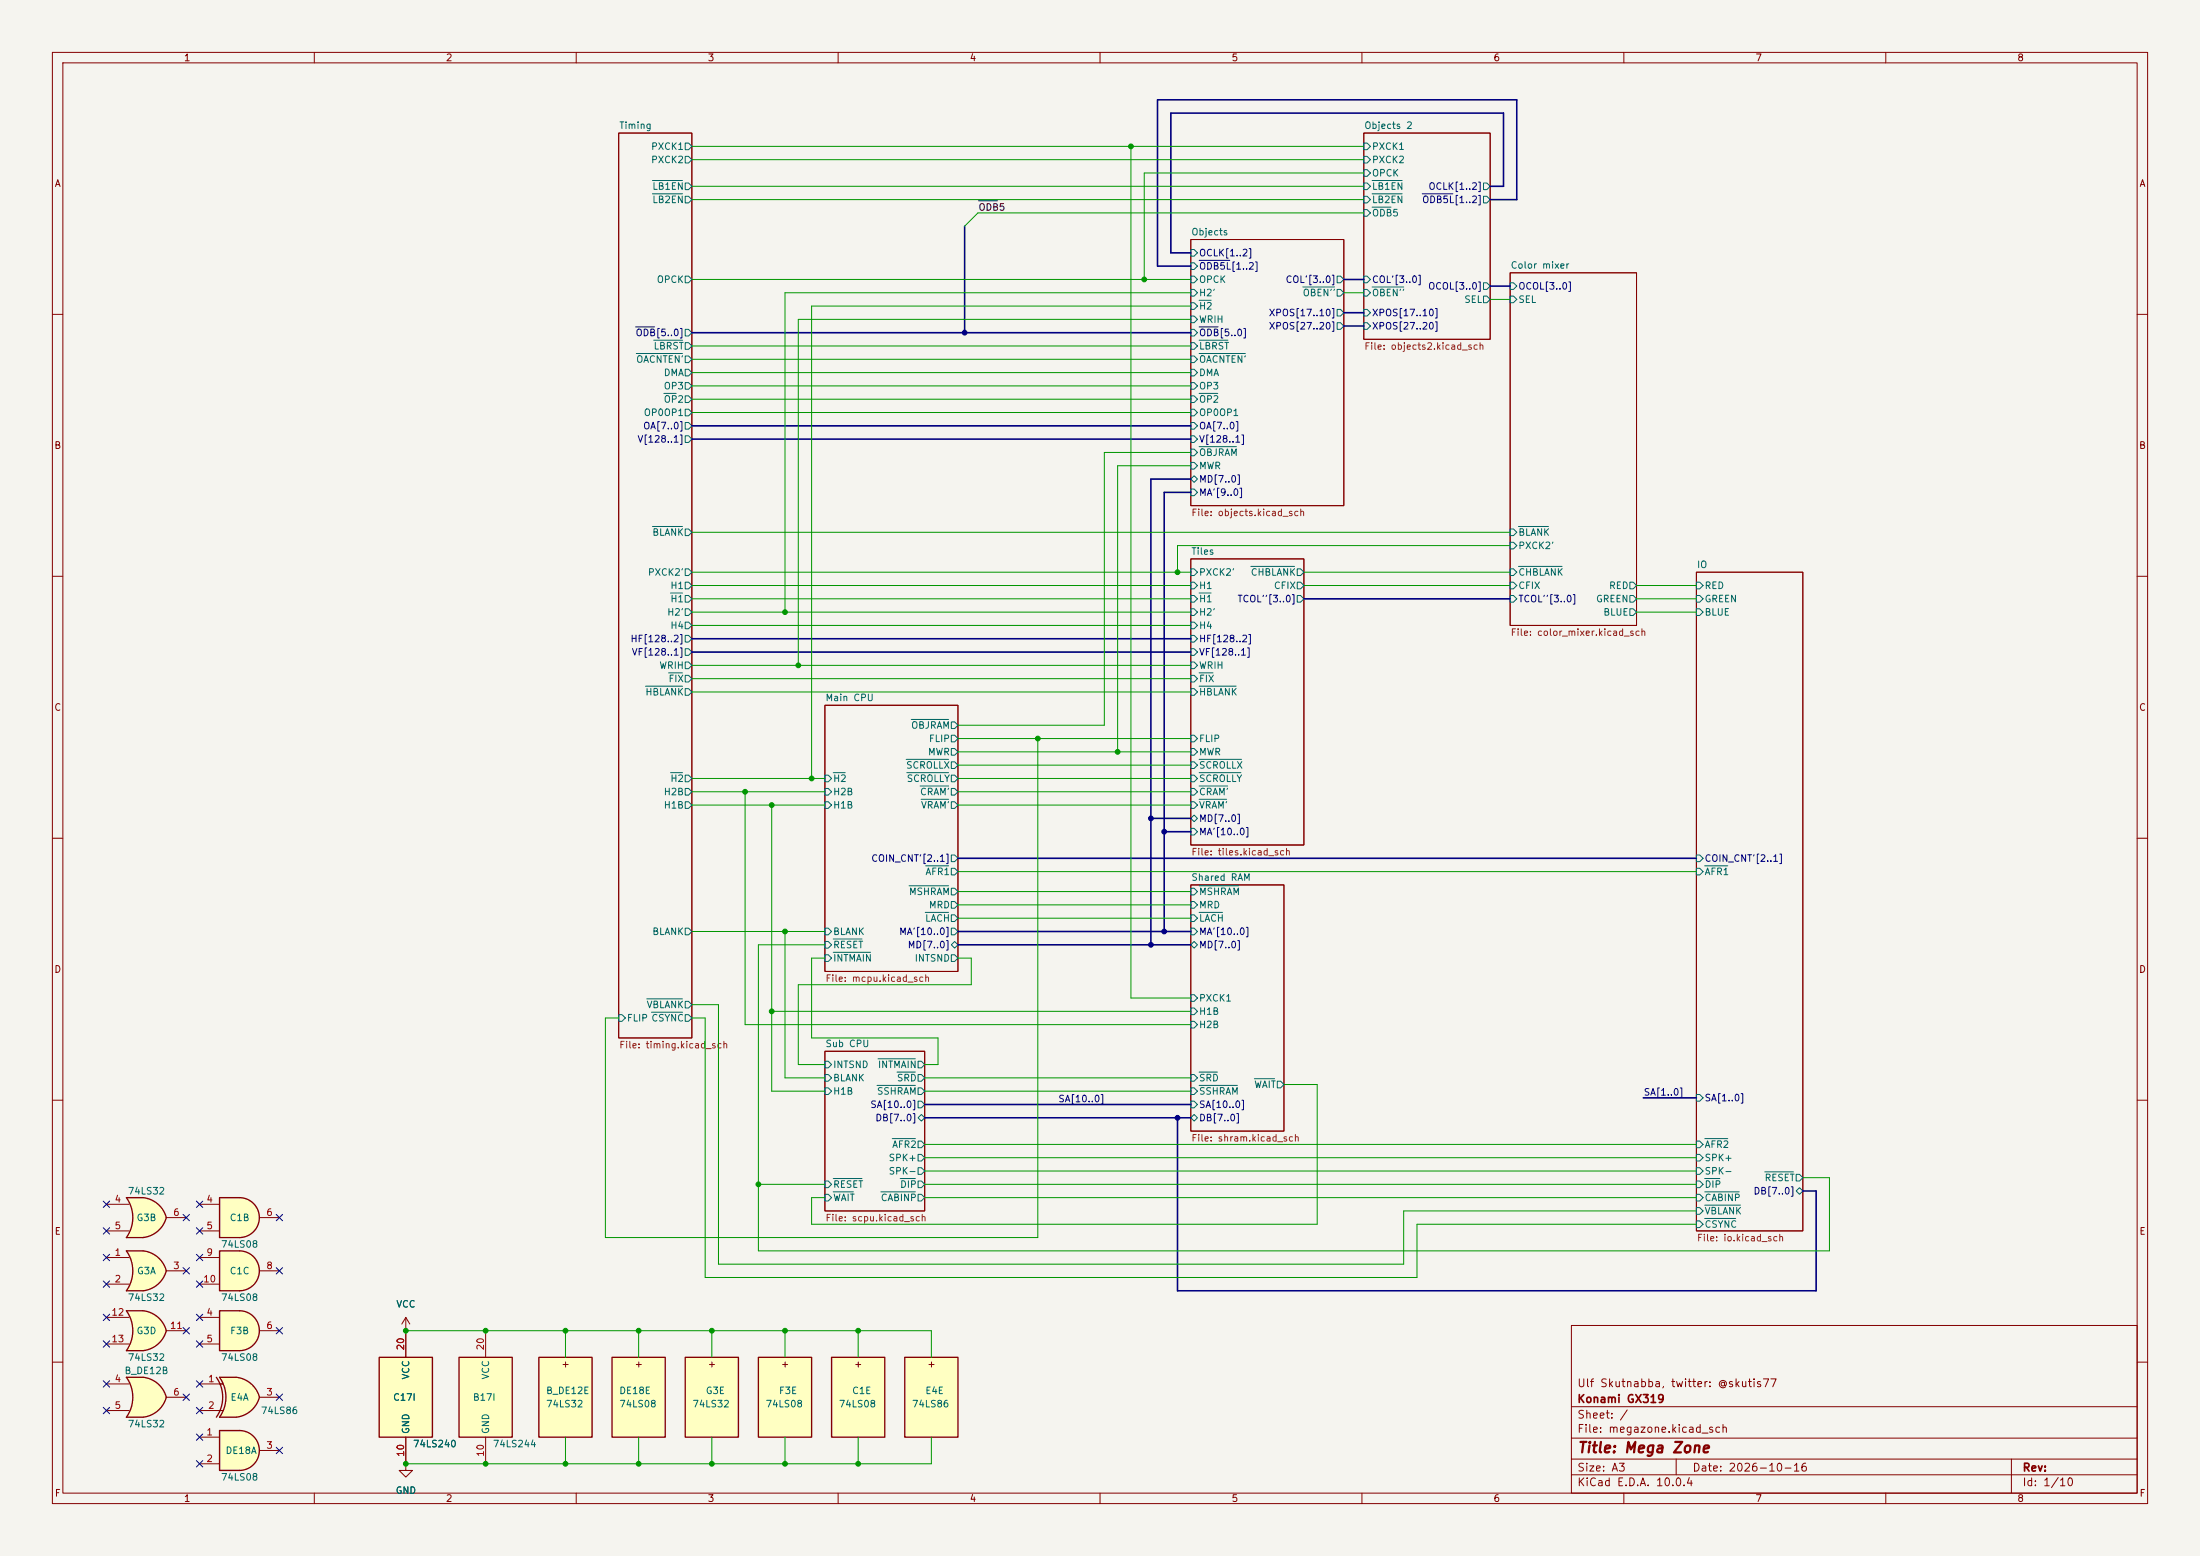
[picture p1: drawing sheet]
<svg xmlns="http://www.w3.org/2000/svg" width="420mm" height="297mm" viewBox="0 0 420 297" stroke-linecap="round" stroke-linejoin="round" font-family="sans-serif">
<path d="M0 0h420v297h-420z" fill="#f5f4ef" stroke="#f5f4ef" stroke-width=".19"/>
<g fill="none" stroke="#840000" stroke-width=".19">
<path d="M10 10h400v277h-400zM12 12h396v273h-396zM60 10v2M110 10v2M160 10v2M210 10v2M260 10v2M310 10v2M360 10v2M118.1 25.4h14v172.7h-14zM260.3 25.4h24.2v39.4h-24.2zM227.3 45.7h29.2v50.8h-29.2z"/>
<path d="M288.3 52.1h24.1v67.3h-24.1zM10 60h2M408 60h2M10 110h2M227.3 106.7h21.6v54.6h-21.6zM323.8 109.2h20.4v125.7h-20.4zM408 110h2M157.5 134.6h25.4v50.8h-25.4zM10 160h2M408 160h2M227.3 168.9h17.8v47h-17.8zM10 210h2"/>
<path d="M157.5 200.7h19v30.4h-19zM408 210h2M300 253h108v32h-108zM10 260h2M300 278.5h108M300 274.5h108M300 268.5h108M320 278.5v3M384 278.5v6.5M408 260h2M60 285v2M110 285v2"/>
<path d="M160 285v2M210 285v2M260 285v2M300 281.5h108M310 285v2M360 285v2"/>
</g>
<g fill="none" stroke="#006464" stroke-width=".19">
<path d="M124.6 37h5.7M124.6 34.5h5.7M130.8 37.5h.6l.7 .6-.7 .6h-.6zM130.8 34.9h.6l.7 .7-.7 .6h-.6zM130.8 29.8h.6l.7 .7-.7 .6h-.6zM130.8 27.3h.6l.7 .6-.7 .7h-.6zM260.3 37.5h.7l.6 .6-.6 .6h-.7zM260.3 34.9h.7l.6 .7-.6 .6h-.7zM260.3 32.4h.7l.6 .6-.6 .7h-.7zM260.3 29.8h.7l.6 .7-.6 .6h-.7zM260.3 27.3h.7l.6 .6-.6 .7h-.7zM261.9 37h5.8"/>
<path d="M261.9 34.5h5.8M261.9 39.5h3.7M283.2 37.5h.6l.7 .6-.7 .6h-.6zM283.2 34.9h.6l.7 .7-.7 .6h-.6zM130.8 52.7h.6l.7 .6-.7 .7h-.6zM227.3 55.2h.7l.6 .7-.6 .6h-.7zM227.3 47.6h.7l.6 .7-.6 .6h-.7zM227.3 50.2h.7l.6 .6-.6 .6h-.7zM227.3 57.8h.7l.6 .6-.6 .7h-.7zM227.3 52.7h.7l.6 .6-.6 .7h-.7zM228.9 57.3h2.3M248.7 54.8h6"/>
<path d="M255.3 59.1h.6l.6 .6-.6 .6h-.6zM255.3 55.2h.6l.6 .7-.6 .6h-.6zM255.3 52.7h.6l.6 .6-.6 .7h-.6zM260.3 52.7h.7l.6 .6-.6 .7h-.7zM260.3 55.2h.7l.6 .7-.6 .6h-.7zM260.3 59.1h.7l.6 .6-.6 .6h-.7zM260.3 40h.7l.6 .6-.6 .7h-.7zM261.9 54.8h6.1M283.2 56.5h.6l.7 .7-.7 .6h-.6zM283.2 54h.6l.7 .6-.7 .6h-.6zM288.3 54h.6l.7 .6-.7 .6h-.6zM288.3 56.5h.6l.7 .7-.7 .6h-.6z"/>
<path d="M121.5 67.5h8.8M124.8 64.9h5.5M126.7 75.1h2.4M130.8 67.9h.6l.7 .7-.7 .6h-.6zM130.8 70.5h.6l.7 .6-.7 .7h-.6zM130.8 73h.6l.7 .7-.7 .6h-.6zM130.8 75.6h.6l.7 .6-.7 .6h-.6zM130.8 78.1h.6l.7 .6-.7 .7h-.6zM130.8 62.9h.6l.7 .6-.7 .6h-.6zM130.8 65.4h.6l.7 .6-.7 .7h-.6zM227.3 65.4h.7l.6 .6-.6 .7h-.7zM227.3 60.3h.7l.6 .7-.6 .6h-.7z"/>
<path d="M227.3 70.5h.7l.6 .6-.6 .7h-.7zM227.3 62.9h.7l.6 .6-.6 .6h-.7zM227.3 78.1h.7l.6 .6-.6 .7h-.7zM227.3 67.9h.7l.6 .7-.6 .6h-.7zM227.3 75.6h.7l.6 .6-.6 .6h-.7zM227.3 73h.7l.6 .7-.6 .6h-.7zM228.9 67.5h8.8M228.9 75.1h3.6M228.9 64.9h5.5M255.3 61.6h.6l.6 .6-.6 .7h-.6zM260.3 61.6h.7l.6 .6-.6 .7h-.7zM130.8 80.6h.6l.7 .7-.7 .6h-.6z"/>
<path d="M130.8 83.2h.6l.7 .6-.7 .7h-.6zM227.3 85.7h.7l.6 .7-.6 .6h-.7zM227.3 91.4l.7-.6 .6 .6-.6 .7zM227.3 88.3h.7l.6 .6-.6 .6h-.7zM227.3 80.6h.7l.6 .7-.6 .6h-.7zM227.3 93.3h.7l.6 .7-.6 .6h-.7zM227.3 83.2h.7l.6 .6-.6 .7h-.7zM228.9 85.3h7.1M124.6 100.5h5.7M128 113.2h2.3M130.8 101h.6l.7 .6-.7 .6h-.6zM130.8 111.1h.6l.7 .7-.7 .6h-.6z"/>
<path d="M130.8 108.6h.6l.7 .6-.7 .7h-.6zM130.8 116.2h.6l.7 .6-.7 .7h-.6zM130.8 113.7h.6l.7 .6-.7 .6h-.6zM130.8 118.7h.6l.7 .7-.7 .6h-.6zM227.3 113.7h.7l.6 .6-.6 .6h-.7zM227.3 118.7h.7l.6 .7-.6 .6h-.7zM227.3 111.1h.7l.6 .7-.6 .6h-.7zM227.3 116.2h.7l.6 .6-.6 .7h-.7zM227.3 108.6h.7l.6 .6-.6 .7h-.7zM228.9 113.2h2.3M238.8 108.1h8.3M247.6 111.1h.7l.6 .7-.6 .6h-.7z"/>
<path d="M247.6 108.6h.7l.6 .6-.6 .7h-.7zM247.6 113.7h.7l.6 .6-.6 .6h-.7zM288.3 113.7h.6l.7 .6-.7 .6h-.6zM288.3 101h.6l.7 .6-.7 .6h-.6zM288.3 111.1h.6l.7 .7-.7 .6h-.6zM288.3 108.6h.6l.7 .6-.7 .7h-.6zM288.3 103.5h.6l.7 .6-.7 .7h-.6zM289.9 100.5h5.7M289.9 108.1h8.3M311.1 111.1h.7l.6 .7-.6 .6h-.7zM311.1 113.7h.7l.6 .6-.6 .6h-.7zM311.1 116.2h.7l.6 .6-.6 .7h-.7z"/>
<path d="M323.8 111.1h.7l.6 .7-.6 .6h-.7zM323.8 113.7h.7l.6 .6-.6 .6h-.7zM323.8 116.2h.7l.6 .6-.6 .7h-.7zM123.2 131h7.1M127.6 128.4h2.7M130.8 126.4h.6l.7 .6-.7 .6h-.6zM130.8 121.3h.6l.7 .6-.7 .7h-.6zM130.8 123.8h.6l.7 .7-.7 .6h-.6zM130.8 128.9h.6l.7 .6-.7 .7h-.6zM130.8 131.4h.6l.7 .7-.7 .6h-.6zM174 137.3h7.1M181.6 137.8h.6l.7 .6-.7 .7h-.6z"/>
<path d="M227.3 121.3h.7l.6 .6-.6 .7h-.7zM227.3 123.8h.7l.6 .7-.6 .6h-.7zM227.3 126.4h.7l.6 .6-.6 .6h-.7zM227.3 131.4h.7l.6 .7-.6 .6h-.7zM227.3 128.9h.7l.6 .6-.6 .7h-.7zM228.9 128.4h2.7M228.9 131h7.1M128 147.5h2.3M130.8 153h.6l.7 .7-.7 .6h-.6zM130.8 148h.6l.7 .6-.7 .6h-.6zM130.8 150.5h.6l.7 .6-.7 .7h-.6zM157.5 150.5h.6l.6 .6-.6 .7h-.6z"/>
<path d="M157.5 148h.6l.6 .6-.6 .6h-.6zM157.5 153h.6l.6 .7-.6 .6h-.6zM159.1 147.5h2.3M173 144.9h8.1M173.1 147.5h8M175.7 150h5.4M175.8 152.6h5.3M181.6 140.3h.6l.7 .7-.7 .6h-.6zM181.6 150.5h.6l.7 .6-.7 .7h-.6zM181.6 153h.6l.7 .7-.7 .6h-.6zM181.6 148h.6l.7 .6-.7 .6h-.6zM181.6 145.4h.6l.7 .7-.7 .6h-.6z"/>
<path d="M181.6 142.9h.6l.7 .6-.7 .6h-.6zM227.3 148h.7l.6 .6-.6 .6h-.7zM227.3 145.4h.7l.6 .7-.6 .6h-.7zM227.3 158.1h.7l.6 .7-.6 .6h-.7zM227.3 156.2l.7-.6 .6 .6-.6 .6zM227.3 142.9h.7l.6 .6-.6 .6h-.7zM227.3 150.5h.7l.6 .6-.6 .7h-.7zM227.3 153h.7l.6 .7-.6 .6h-.7zM227.3 140.3h.7l.6 .7-.6 .6h-.7zM228.9 150h5.4M228.9 152.6h5.3M228.9 147.5h8"/>
<path d="M228.9 144.9h8.1M130.8 177.2h.6l.7 .6-.7 .6h-.6zM157.5 179.7h.6l.6 .6-.6 .7h-.6zM157.5 177.2h.6l.6 .6-.6 .6h-.6zM159.1 179.2h5.5M173.5 169.1h7.6M176.6 174.2h4.5M176.7 165.3h4.4M181.6 165.7h.6l.7 .7-.7 .6h-.6zM181.6 169.5h.6l.7 .7-.7 .6h-.6zM181.6 172.1h.6l.7 .6-.7 .7h-.6zM181.6 174.6h.6l.7 .7-.7 .6h-.6z"/>
<path d="M181.6 177.2h.6l.7 .6-.7 .6h-.6zM181.6 163.2h.6l.7 .6-.7 .7h-.6zM227.3 172.1h.7l.6 .6-.6 .7h-.7zM227.3 174.6h.7l.6 .7-.6 .6h-.7zM227.3 169.5h.7l.6 .7-.6 .6h-.7zM227.3 177.2h.7l.6 .6-.6 .6h-.7zM228.9 169.1h7.6M228.9 174.2h4.5M323.8 163.2h.7l.6 .6-.6 .7h-.7zM323.8 165.7h.7l.6 .7-.6 .6h-.7zM325.4 165.3h4.4M118.1 193.7h.6l.7 .6-.7 .6h-.6z"/>
<path d="M123.5 190.7h6.8M124.4 193.2h5.9M130.8 191.1h.6l.7 .7-.7 .6h-.6zM130.8 193.7h.6l.7 .6-.7 .6h-.6zM157.5 182.2h.6l.6 .7-.6 .6h-.6zM159.1 181.8h7.1M181.6 182.2h.6l.7 .7-.7 .6h-.6zM181.6 180.3l.6-.6 .7 .6-.7 .7zM227.3 194.9h.7l.6 .7-.6 .6h-.7zM227.3 192.4h.7l.6 .6-.6 .7h-.7zM227.3 189.9h.7l.6 .6-.6 .6h-.7zM227.3 180.3l.7-.6 .6 .6-.6 .7z"/>
<path d="M157.5 205.1h.6l.6 .6-.6 .7h-.6zM157.5 202.6h.6l.6 .6-.6 .6h-.6zM157.5 207.6h.6l.6 .7-.6 .6h-.6zM167.4 207.2h7.3M167.6 202.1h7.1M170.3 217.3h4.4M171.2 204.6h3.5M175.3 207.6h.6l.6 .7-.6 .6h-.6zM175.3 217.8h.6l.6 .6-.6 .7h-.6zM175.3 202.6h.6l.6 .6-.6 .6h-.6zM175.3 205.1h.6l.6 .6-.6 .7h-.6zM175.3 213.4l.6-.7 .6 .7-.6 .6z"/>
<path d="M175.3 210.2h.6l.6 .6-.6 .7h-.6zM227.3 213.4l.7-.7 .6 .7-.6 .6zM227.3 205.1h.7l.6 .6-.6 .7h-.7zM227.3 207.6h.7l.6 .7-.6 .6h-.7zM227.3 210.2h.7l.6 .6-.6 .7h-.7zM228.9 207.2h7.3M228.9 204.6h3.5M239.5 205.9h3.8M243.8 206.4h.7l.6 .6-.6 .6h-.7zM323.8 217.8h.7l.6 .6-.6 .7h-.7zM323.8 208.9h.7l.6 .7-.6 .6h-.7zM325.4 217.3h4.4"/>
<path d="M157.5 228h.6l.6 .6-.6 .6h-.6zM157.5 225.4h.6l.6 .7-.6 .6h-.6zM159.1 225h5.5M159.1 227.5h3.8M168.2 227.5h6.5M171.8 225h2.9M175.3 222.9h.6l.6 .6-.6 .7h-.6zM175.3 220.3h.6l.6 .7-.6 .6h-.6zM175.3 225.4h.6l.6 .7-.6 .6h-.6zM175.3 228h.6l.6 .6-.6 .6h-.6zM323.8 225.4h.7l.6 .7-.6 .6h-.7zM323.8 233h.7l.6 .7-.6 .6h-.7z"/>
<path d="M323.8 228h.7l.6 .6-.6 .6h-.7zM323.8 230.5h.7l.6 .6-.6 .7h-.7zM323.8 220.3h.7l.6 .7-.6 .6h-.7zM323.8 222.9h.7l.6 .6-.6 .7h-.7zM325.4 225h2.9M325.4 232.6h6M325.4 227.5h6.6M325.4 230h6.9M336.9 223.7h5.5M342.9 227.3l.6-.6 .7 .6-.7 .7zM342.9 224.2h.6l.7 .6-.7 .6h-.6z"/>
</g>
<path d="M271.5 37h5.9M228.9 49.7h5.9M121.4 62.4h3.6M228.9 62.4h3.6" fill="none" stroke="#000084" stroke-width=".19"/>
<path d="M45.7 273a3.8 3.8 0 0 1 3.8 3.9 3.8 3.8 0 0 1-3.8 3.8z" fill="#ffffc2" stroke="#ffffc2" stroke-width=".19"/>
<path d="M41.9 273h3.8v7.7h-3.8z" fill="#ffffc2"/>
<path d="M41.9 273h3.8a3.8 3.8 0 0 1 3.8 3.9 3.8 3.8 0 0 1-3.8 3.8h-3.8z" fill="none" stroke="#840000" stroke-width=".25"/>
<path d="M38.1 274.3h3.8M38.1 279.4h3.8M49.5 276.9h3.8" fill="none" stroke="#840000" stroke-width=".19"/>
<path d="M144.8 259.1h10.1v15.2h-10.1z" fill="#ffffc2"/>
<path d="M144.8 259.1h10.1v15.2h-10.1z" fill="none" stroke="#840000" stroke-width=".25"/>
<path d="M77.5 254h.1M77.5 251.5l-.8 1.2M77.5 251.5l.7 1.2M77.5 251.5v2.5M77.5 279.4v1.3h1.2l-1.2 1.2-1.3-1.2h1.3M77.5 279.4h.1" fill="none" stroke="#840000" stroke-width=".19"/>
<path d="M72.4 259.1h10.1v15.2h-10.1z" fill="#ffffc2"/>
<path d="M72.4 259.1h10.1v15.2h-10.1z" fill="none" stroke="#840000" stroke-width=".25"/>
<path d="M77.5 254v5.1M77.5 274.3v5.1" fill="none" stroke="#840000" stroke-width=".19"/>
<path d="M45.7 250.2a3.8 3.8 0 0 1 3.8 3.8 3.8 3.8 0 0 1-3.8 3.8z" fill="#ffffc2" stroke="#ffffc2" stroke-width=".19"/>
<path d="M41.9 250.2h3.8v7.6h-3.8z" fill="#ffffc2"/>
<path d="M41.9 250.2h3.8a3.8 3.8 0 0 1 3.8 3.8 3.8 3.8 0 0 1-3.8 3.8h-3.8z" fill="none" stroke="#840000" stroke-width=".25"/>
<path d="M38.1 251.5h3.8M38.1 256.5h3.8M49.5 254h3.8" fill="none" stroke="#840000" stroke-width=".19"/>
<path d="M87.6 259.1h10.2v15.2h-10.2z" fill="#ffffc2"/>
<path d="M87.6 259.1h10.2v15.2h-10.2z" fill="none" stroke="#840000" stroke-width=".25"/>
<path d="M92.7 254v5.1M92.7 274.3v5.1" fill="none" stroke="#840000" stroke-width=".19"/>
<path d="M24.1 262.9h3.2M24.1 270.5h3.2" fill="none" stroke="#ffffc2" stroke-width=".19"/>
<g fill="#ffffc2" stroke="#ffffc2" stroke-width=".19">
<path d="M26.7 265.3l5 1.4a5.2 5.2 0 0 1-4.4 3.8z"/>
<path d="M27.3 262.9a5.1 5.1 0 0 1 4.5 3.8l-5 1.3z"/>
</g>
<path d="M24.1 262.9h3.2v7.6h-3.2a6.7 6.7 0 0 0 0-7.6z" fill="#ffffc2"/>
<path d="M27.3 262.9h-3.2a6.6 6.6 0 0 1 0 7.6h3.2M27.3 262.9a5.1 5.1 0 0 1 4.4 3.8 5.2 5.2 0 0 1-4.4 3.8" fill="none" stroke="#840000" stroke-width=".25"/>
<path d="M20.3 264.2h4.3M20.3 269.2h4.3M31.7 266.7h3.9" fill="none" stroke="#840000" stroke-width=".19"/>
<path d="M24.1 250.2h3.2M24.1 257.8h3.2" fill="none" stroke="#ffffc2" stroke-width=".19"/>
<g fill="#ffffc2" stroke="#ffffc2" stroke-width=".19">
<path d="M26.7 252.6l5 1.4a5.2 5.2 0 0 1-4.4 3.8z"/>
<path d="M27.3 250.2a5.1 5.1 0 0 1 4.5 3.8l-5 1.3z"/>
</g>
<path d="M24.1 250.2h3.2v7.6h-3.2a6.7 6.7 0 0 0 0-7.6z" fill="#ffffc2"/>
<path d="M27.3 250.2h-3.2a6.6 6.6 0 0 1 0 7.6h3.2M27.3 250.2a5.1 5.1 0 0 1 4.4 3.8 5.2 5.2 0 0 1-4.4 3.8" fill="none" stroke="#840000" stroke-width=".25"/>
<path d="M20.3 251.5h4.3M20.3 256.5h4.3M31.7 254h3.9" fill="none" stroke="#840000" stroke-width=".19"/>
<path d="M24.1 228.6h3.2M24.1 236.2h3.2" fill="none" stroke="#ffffc2" stroke-width=".19"/>
<g fill="#ffffc2" stroke="#ffffc2" stroke-width=".19">
<path d="M26.7 231.1l5 1.3a5.2 5.2 0 0 1-4.4 3.8z"/>
<path d="M27.3 228.6a5.1 5.1 0 0 1 4.5 3.8l-5 1.3z"/>
</g>
<path d="M24.1 228.6h3.2v7.6h-3.2a6.7 6.7 0 0 0 0-7.6z" fill="#ffffc2"/>
<path d="M27.3 228.6h-3.2a6.6 6.6 0 0 1 0 7.6h3.2M27.3 228.6a5.1 5.1 0 0 1 4.4 3.8 5.2 5.2 0 0 1-4.4 3.8" fill="none" stroke="#840000" stroke-width=".25"/>
<path d="M20.3 229.9h4.3M20.3 234.9h4.3M31.7 232.4h3.9" fill="none" stroke="#840000" stroke-width=".19"/>
<path d="M24.1 238.8h3.2M24.1 246.4h3.2" fill="none" stroke="#ffffc2" stroke-width=".19"/>
<g fill="#ffffc2" stroke="#ffffc2" stroke-width=".19">
<path d="M26.7 241.2l5 1.4a5.2 5.2 0 0 1-4.4 3.8z"/>
<path d="M27.3 238.8a5.1 5.1 0 0 1 4.5 3.8l-5 1.3z"/>
</g>
<path d="M24.1 238.8h3.2v7.6h-3.2a6.7 6.7 0 0 0 0-7.6z" fill="#ffffc2"/>
<path d="M27.3 238.8h-3.2a6.6 6.6 0 0 1 0 7.6h3.2M27.3 238.8a5.1 5.1 0 0 1 4.4 3.8 5.2 5.2 0 0 1-4.4 3.8" fill="none" stroke="#840000" stroke-width=".25"/>
<path d="M20.3 240h4.3M20.3 245.1h4.3M31.7 242.6h3.9" fill="none" stroke="#840000" stroke-width=".19"/>
<path d="M45.7 228.6a3.8 3.8 0 0 1 3.8 3.8 3.8 3.8 0 0 1-3.8 3.8z" fill="#ffffc2" stroke="#ffffc2" stroke-width=".19"/>
<path d="M41.9 228.6h3.8v7.6h-3.8z" fill="#ffffc2"/>
<path d="M41.9 228.6h3.8a3.8 3.8 0 0 1 3.8 3.8 3.8 3.8 0 0 1-3.8 3.8h-3.8z" fill="none" stroke="#840000" stroke-width=".25"/>
<path d="M38.1 229.9h3.8M38.1 234.9h3.8M49.5 232.4h3.8" fill="none" stroke="#840000" stroke-width=".19"/>
<path d="M45.7 238.8a3.8 3.8 0 0 1 3.8 3.8 3.8 3.8 0 0 1-3.8 3.8z" fill="#ffffc2" stroke="#ffffc2" stroke-width=".19"/>
<path d="M41.9 238.8h3.8v7.6h-3.8z" fill="#ffffc2"/>
<path d="M41.9 238.8h3.8a3.8 3.8 0 0 1 3.8 3.8 3.8 3.8 0 0 1-3.8 3.8h-3.8z" fill="none" stroke="#840000" stroke-width=".25"/>
<path d="M38.1 240h3.8M38.1 245.1h3.8M49.5 242.6h3.8" fill="none" stroke="#840000" stroke-width=".19"/>
<path d="M102.9 259.1h10.1v15.2h-10.1z" fill="#ffffc2"/>
<path d="M102.9 259.1h10.1v15.2h-10.1z" fill="none" stroke="#840000" stroke-width=".25"/>
<path d="M130.8 259.1h10.2v15.2h-10.2z" fill="#ffffc2"/>
<path d="M130.8 259.1h10.2v15.2h-10.2z" fill="none" stroke="#840000" stroke-width=".25"/>
<path d="M116.8 259.1h10.2v15.2h-10.2z" fill="#ffffc2"/>
<path d="M116.8 259.1h10.2v15.2h-10.2z" fill="none" stroke="#840000" stroke-width=".25"/>
<path d="M158.7 259.1h10.2v15.2h-10.2z" fill="#ffffc2"/>
<path d="M158.7 259.1h10.2v15.2h-10.2z" fill="none" stroke="#840000" stroke-width=".25"/>
<path d="M172.7 259.1h10.2v15.2h-10.2z" fill="#ffffc2"/>
<path d="M172.7 259.1h10.2v15.2h-10.2z" fill="none" stroke="#840000" stroke-width=".25"/>
<path d="M41.9 262.9h3.2M41.9 270.5h3.2" fill="none" stroke="#ffffc2" stroke-width=".19"/>
<g fill="#ffffc2" stroke="#ffffc2" stroke-width=".19">
<path d="M44.5 265.3l5 1.4a5.2 5.2 0 0 1-4.4 3.8z"/>
<path d="M45.1 262.9a5.1 5.1 0 0 1 4.4 3.8l-4.9 1.3z"/>
</g>
<path d="M41.9 262.9h3.2v7.6h-3.2a6.7 6.7 0 0 0 0-7.6z" fill="#ffffc2"/>
<path d="M41.3 262.9a6.6 6.6 0 0 1 0 7.6M41.9 262.9h3.2a5.1 5.1 0 0 1 4.4 3.8 5.2 5.2 0 0 1-4.4 3.8h-3.2a6.6 6.6 0 0 0 0-7.6z" fill="none" stroke="#840000" stroke-width=".25"/>
<path d="M77.5 254h.1M77.5 254v5.1M38.1 264.2h4.4M38.1 269.2h4.4M49.5 266.7h3.8M77.5 279.4h.1M77.5 274.3v5.1" fill="none" stroke="#840000" stroke-width=".19"/>
<path d="M186.8 38.3h3.6" fill="none" stroke="#0f0f0f" stroke-width=".19"/>
<g fill="none" stroke="#000084" stroke-width=".3">
<path d="M284.5 35.6h2.5v-14h-63.5v26.7h3.8M284.5 38.1h5.1v-19h-68.6v31.7h6.3M184.1 43.2v20.3M256.5 53.3h3.8M256.5 59.7h3.8M284.5 54.6h3.8M132.1 63.5h95.2M256.5 62.2h3.8M132.1 81.3h95.2M132.1 83.8h95.2M227.3 91.4h-7.6v88.9M227.3 94h-5.1v83.8"/>
<path d="M248.9 114.3h39.4M132.1 121.9h95.2M132.1 124.5h95.2M219.7 156.2h7.6M222.2 158.8h5.1M182.9 177.8h44.4M182.9 163.8h140.9M182.9 180.3h44.4M176.5 210.8h50.8M176.5 213.4h50.8M224.8 213.4v33h121.9v-19.1h-2.5M313.7 209.6h10.1"/>
</g>
<g fill="none" stroke="#009600" stroke-width=".19">
<path d="M132.1 30.5h128.2M132.1 27.9h128.2M132.1 35.6h128.2M132.1 38.1h128.2M215.9 27.9v162.6h11.4M260.3 33h-41.9v20.3M132.1 53.3h95.2M227.3 55.9h-77.4v60.9M227.3 58.4h-72.4v90.2M256.5 55.9h3.8M260.3 40.6h-73.6l-2.6 2.6M284.5 57.2h3.8"/>
<path d="M132.1 73.7h95.2M132.1 78.7h95.2M132.1 76.2h95.2M132.1 71.1h95.2M132.1 68.6h95.2M132.1 66h95.2M227.3 61h-74.9v66M227.3 86.4h-16.5v52h-27.9M227.3 88.9h-13.9v54.6M132.1 109.2h95.2M132.1 101.6h156.2M132.1 111.8h95.2"/>
<path d="M132.1 116.8h95.2M132.1 114.3h95.2M132.1 119.4h95.2M248.9 109.2h39.4M248.9 111.8h39.4M288.3 104.1h-63.5v5.1M312.4 111.8h11.4M312.4 116.8h11.4M312.4 114.3h11.4M132.1 127h95.2M132.1 129.5h95.2M132.1 132.1h95.2"/>
<path d="M132.1 153.7h25.4M132.1 148.6h25.4M132.1 151.1h25.4M142.2 151.1v44.5h85.1M147.3 153.7v54.6h10.2M182.9 141h44.4M182.9 143.5h44.4M182.9 153.7h44.4M182.9 148.6h44.4M182.9 151.1h44.4M182.9 146.1h44.4M198.1 141v95.2h-82.5v-41.9h2.5"/>
<path d="M132.1 177.8h25.4M149.9 177.8v27.9h7.6M182.9 172.7h44.4M182.9 175.3h44.4M182.9 170.2h44.4M182.9 166.4h140.9M132.1 191.8h5.1v49.5h130.8v-10.2h55.8M132.1 194.3h2.5v49.5h135.9v-10.1h53.3M147.3 193h80M157.5 182.9h-2.6v15.2h24.2v5.1h-2.6M157.5 180.3h-12.7v58.5h204.4v-14h-5M182.9 182.9h2.5v5.1h-33v15.2h5.1"/>
<path d="M176.5 218.4h147.3M176.5 208.3h50.8M176.5 205.7h50.8M245.1 207h6.4v26.7h-96.6v-5.1h2.6M144.8 226.1h12.7M176.5 228.6h147.3M176.5 226.1h147.3M176.5 221h147.3M176.5 223.5h147.3M77.5 254h100.3v5.1M107.9 254v5.1M121.9 254v5.1"/>
<path d="M135.9 254v5.1M149.9 254v5.1M163.8 254v5.1M107.9 274.3v5.1M121.9 274.3v5.1M135.9 274.3v5.1M149.9 274.3v5.1M163.8 274.3v5.1M177.8 274.3v5.1h-100.3"/>
</g>
<g fill="none" stroke="#000084" stroke-width=".19">
<path d="M19.7 229.3l1.2 1.2M19.7 234.3l1.2 1.3M19.7 239.4l1.2 1.2M20.9 229.3l-1.2 1.2M20.9 234.3l-1.2 1.3M20.9 239.4l-1.2 1.2M35 231.8l1.2 1.2M36.2 231.8l-1.2 1.2M37.5 239.4l1.2 1.2M37.5 234.3l1.2 1.3M37.5 229.3l1.2 1.2M38.7 239.4l-1.2 1.2"/>
<path d="M38.7 234.3l-1.2 1.3M38.7 229.3l-1.2 1.2M52.7 231.8l1.2 1.2M53.9 231.8l-1.2 1.2M19.7 244.5l1.2 1.2M19.7 255.9l1.2 1.2M19.7 250.9l1.2 1.2M20.9 244.5l-1.2 1.2M20.9 255.9l-1.2 1.2M20.9 250.9l-1.2 1.2M35 253.4l1.2 1.2M35 242l1.2 1.2"/>
<path d="M36.2 242l-1.2 1.2M36.2 253.4l-1.2 1.2M37.5 255.9l1.2 1.2M37.5 244.5l1.2 1.2M37.5 250.9l1.2 1.2M38.7 255.9l-1.2 1.2M38.7 250.9l-1.2 1.2M38.7 244.5l-1.2 1.2M52.7 242l1.2 1.2M52.7 253.4l1.2 1.2M53.9 242l-1.2 1.2M53.9 253.4l-1.2 1.2"/>
<path d="M19.7 263.6l1.2 1.2M19.7 268.6l1.2 1.2M20.9 263.6l-1.2 1.2M20.9 268.6l-1.2 1.2M35 266.1l1.2 1.2M36.2 266.1l-1.2 1.2M37.5 268.6l1.2 1.2M37.5 273.7l1.2 1.2M37.5 263.6l1.2 1.2M37.5 278.8l1.2 1.2M38.7 263.6l-1.2 1.2M38.7 268.6l-1.2 1.2"/>
<path d="M38.7 273.7l-1.2 1.2M38.7 278.8l-1.2 1.2M52.7 266.1l1.2 1.2M52.7 276.3l1.2 1.2M53.9 266.1l-1.2 1.2M53.9 276.3l-1.2 1.2"/>
</g>
<g fill="#009600" stroke="#009600" stroke-width=".19">
<circle cx="147.3" cy="153.7" r=".46"/>
<circle cx="142.2" cy="151.1" r=".46"/>
<circle cx="154.9" cy="148.6" r=".46"/>
<circle cx="149.9" cy="177.8" r=".46"/>
<circle cx="163.8" cy="254" r=".46"/>
<circle cx="135.9" cy="254" r=".46"/>
<circle cx="144.8" cy="226.1" r=".46"/>
<circle cx="149.9" cy="254" r=".46"/>
<circle cx="147.3" cy="193" r=".46"/>
<circle cx="77.5" cy="254" r=".46"/>
<circle cx="77.5" cy="279.4" r=".46"/>
<circle cx="224.8" cy="109.2" r=".46"/>
<circle cx="213.4" cy="143.5" r=".46"/>
<circle cx="198.1" cy="141" r=".46"/>
<circle cx="218.4" cy="53.3" r=".46"/>
<circle cx="215.9" cy="27.9" r=".46"/>
<circle cx="121.9" cy="254" r=".46"/>
<circle cx="163.8" cy="279.4" r=".46"/>
<circle cx="152.4" cy="127" r=".46"/>
<circle cx="149.9" cy="116.8" r=".46"/>
<circle cx="135.9" cy="279.4" r=".46"/>
<circle cx="121.9" cy="279.4" r=".46"/>
<circle cx="149.9" cy="279.4" r=".46"/>
<circle cx="107.9" cy="254" r=".46"/>
<circle cx="92.7" cy="254" r=".46"/>
<circle cx="107.9" cy="279.4" r=".46"/>
<circle cx="92.7" cy="279.4" r=".46"/>
</g>
<g fill="#000084" stroke="#000084" stroke-width=".19">
<circle cx="219.7" cy="156.2" r=".46"/>
<circle cx="222.2" cy="177.8" r=".46"/>
<circle cx="222.2" cy="158.8" r=".46"/>
<circle cx="184.1" cy="63.5" r=".46"/>
<circle cx="224.8" cy="213.4" r=".46"/>
<circle cx="219.7" cy="180.3" r=".46"/>
</g>
<text font-size="2" fill="#840000" x="301" y="277.8">Title: Mega Zone</text>
<g font-size="1.5" fill="#840000">
<text x="301" y="268.1">Konami GX319</text>
<text x="301" y="265.1">Ulf Skutnabba, twitter: @skutis77</text>
<text x="301" y="273.8">File: megazone.kicad_sch</text>
<text x="301" y="271.1">Sheet: /</text>
<text x="301" y="281.2">Size: A3</text>
<text x="323" y="281.2">Date: 2026-10-16</text>
<text x="386" y="281.2">Rev:</text>
<text x="301" y="284">KiCad E.D.A. 10.0.4</text>
<text x="386" y="284">Id: 1/10</text>
</g>
<g font-size="1.3" fill="#840000">
<text x="35" y="12">1</text>
<text x="85" y="12">2</text>
<text x="135" y="12">3</text>
<text x="185" y="12">4</text>
<text x="235" y="12">5</text>
<text x="285" y="12">6</text>
<text x="335" y="12">7</text>
<text x="385" y="12">8</text>
<text x="10.3" y="36">A</text>
<text x="408.3" y="36">A</text>
<text x="10.3" y="86">B</text>
<text x="408.2" y="86">B</text>
<text x="10.3" y="136">C</text>
<text x="408.2" y="136">C</text>
<text x="10.3" y="186">D</text>
<text x="408.2" y="186">D</text>
<text x="10.3" y="236">E</text>
<text x="408.3" y="236">E</text>
<text x="107.1" y="261.3">+</text>
<text x="121" y="261.3">+</text>
<text x="135" y="261.3">+</text>
<text x="149" y="261.3">+</text>
<text x="162.9" y="261.3">+</text>
<text x="176.9" y="261.3">+</text>
<text x="10.3" y="286">F</text>
<text x="35" y="287">1</text>
<text x="85" y="287">2</text>
<text x="135" y="287">3</text>
<text x="185" y="287">4</text>
<text x="235" y="287">5</text>
<text x="285" y="287">6</text>
<text x="335" y="287">7</text>
<text x="385" y="287">8</text>
<text x="408.3" y="286">F</text>
</g>
<g font-size="1.3" fill="#006464">
<text x="118.1" y="24.9">Timing</text>
<text x="124.2" y="28.9">PXCK1</text>
<text x="260.3" y="24.9">Objects 2</text>
<text x="261.8" y="28.9">PXCK1</text>
<text x="124.2" y="31.5">PXCK2</text>
<text x="261.8" y="34">OPCK</text>
<text x="261.8" y="31.5">PXCK2</text>
<text x="124.4" y="39.1">LB2EN</text>
<text x="124.4" y="36.5">LB1EN</text>
<text x="261.8" y="39.1">LB2EN</text>
<text x="261.8" y="36.5">LB1EN</text>
<text x="261.8" y="41.6">ODB5</text>
<text x="227.3" y="45.2">Objects</text>
<text x="288.3" y="51.6">Color mixer</text>
<text x="125.3" y="54.3">OPCK</text>
<text x="228.8" y="56.9">H2'</text>
<text x="228.8" y="59.4">H2</text>
<text x="228.8" y="54.3">OPCK</text>
<text x="248.6" y="56.9">OBEN''</text>
<text x="261.8" y="56.9">OBEN''</text>
<text x="279.4" y="58.1">SEL</text>
<text x="289.8" y="58.1">SEL</text>
<text x="228.8" y="61.9">WRIH</text>
<text x="121.3" y="69.6">OACNTEN'</text>
<text x="124.7" y="67">LBRST</text>
<text x="228.8" y="67">LBRST</text>
<text x="228.8" y="69.6">OACNTEN'</text>
<text x="126.6" y="72.1">DMA</text>
<text x="126.6" y="74.6">OP3</text>
<text x="126.6" y="77.2">OP2</text>
<text x="228.8" y="72.1">DMA</text>
<text x="228.8" y="77.2">OP2</text>
<text x="228.8" y="74.6">OP3</text>
<text x="122.8" y="79.7">OP0OP1</text>
<text x="228.8" y="79.7">OP0OP1</text>
<text x="228.8" y="87.3">OBJRAM</text>
<text x="228.8" y="89.9">MWR</text>
<text x="124.4" y="102.6">BLANK</text>
<text x="227.3" y="106.2">Tiles</text>
<text x="289.8" y="102.6">BLANK</text>
<text x="289.8" y="105.1">PXCK2'</text>
<text x="123.6" y="110.2">PXCK2'</text>
<text x="127.9" y="112.7">H1</text>
<text x="228.8" y="112.7">H1</text>
<text x="228.8" y="110.2">PXCK2'</text>
<text x="238.7" y="110.2">CHBLANK</text>
<text x="243.1" y="112.7">CFIX</text>
<text x="289.8" y="112.7">CFIX</text>
<text x="289.8" y="110.2">CHBLANK</text>
<text x="307.1" y="112.7">RED</text>
<text x="323.8" y="108.7">IO</text>
<text x="325.3" y="112.7">RED</text>
<text x="127.3" y="117.8">H2'</text>
<text x="127.9" y="115.3">H1</text>
<text x="228.8" y="115.3">H1</text>
<text x="228.8" y="117.8">H2'</text>
<text x="304.6" y="115.3">GREEN</text>
<text x="306" y="117.8">BLUE</text>
<text x="325.3" y="115.3">GREEN</text>
<text x="325.3" y="117.8">BLUE</text>
<text x="127.9" y="120.4">H4</text>
<text x="228.8" y="120.4">H4</text>
<text x="125.8" y="128">WRIH</text>
<text x="127.5" y="130.5">FIX</text>
<text x="228.8" y="128">WRIH</text>
<text x="228.8" y="130.5">FIX</text>
<text x="123.1" y="133.1">HBLANK</text>
<text x="157.5" y="134.1">Main CPU</text>
<text x="228.8" y="133.1">HBLANK</text>
<text x="173.8" y="139.4">OBJRAM</text>
<text x="177.2" y="141.9">FLIP</text>
<text x="228.8" y="141.9">FLIP</text>
<text x="127.9" y="149.6">H2</text>
<text x="158.9" y="149.6">H2</text>
<text x="172.9" y="147">SCROLLX</text>
<text x="173" y="149.6">SCROLLY</text>
<text x="177" y="144.5">MWR</text>
<text x="228.8" y="149.6">SCROLLY</text>
<text x="228.8" y="147">SCROLLX</text>
<text x="228.8" y="144.5">MWR</text>
<text x="126.6" y="154.6">H1B</text>
<text x="126.6" y="152.1">H2B</text>
<text x="158.9" y="152.1">H2B</text>
<text x="158.9" y="154.6">H1B</text>
<text x="175.5" y="152.1">CRAM'</text>
<text x="175.7" y="154.6">VRAM'</text>
<text x="228.8" y="152.1">CRAM'</text>
<text x="228.8" y="154.6">VRAM'</text>
<text x="176.6" y="167.3">AFR1</text>
<text x="325.3" y="167.3">AFR1</text>
<text x="173.4" y="171.2">MSHRAM</text>
<text x="177.2" y="173.7">MRD</text>
<text x="227.3" y="168.4">Shared RAM</text>
<text x="228.8" y="173.7">MRD</text>
<text x="228.8" y="171.2">MSHRAM</text>
<text x="124.4" y="178.8">BLANK</text>
<text x="158.9" y="178.8">BLANK</text>
<text x="176.5" y="176.2">LACH</text>
<text x="228.8" y="176.2">LACH</text>
<text x="158.9" y="183.9">INTMAIN</text>
<text x="158.9" y="181.3">RESET</text>
<text x="174.5" y="183.9">INTSND</text>
<text x="228.8" y="191.5">PXCK1</text>
<text x="119.6" y="195.3">FLIP CSYNC</text>
<text x="123.3" y="192.7">VBLANK</text>
<text x="228.8" y="196.6">H2B</text>
<text x="228.8" y="194">H1B</text>
<text x="157.5" y="200.2">Sub CPU</text>
<text x="158.9" y="206.7">BLANK</text>
<text x="158.9" y="204.2">INTSND</text>
<text x="158.9" y="209.3">H1B</text>
<text x="167.3" y="209.3">SSHRAM</text>
<text x="167.5" y="204.2">INTMAIN</text>
<text x="171.1" y="206.7">SRD</text>
<text x="228.8" y="206.7">SRD</text>
<text x="228.8" y="209.3">SSHRAM</text>
<text x="239.3" y="208">WAIT</text>
<text x="169.5" y="222">SPK+</text>
<text x="170.2" y="219.4">AFR2</text>
<text x="325.3" y="219.4">AFR2</text>
<text x="325.3" y="222">SPK+</text>
<text x="158.9" y="227">RESET</text>
<text x="169.5" y="224.5">SPK-</text>
<text x="171.7" y="227">DIP</text>
<text x="325.3" y="227">DIP</text>
<text x="325.3" y="224.5">SPK-</text>
<text x="336.8" y="225.8">RESET</text>
<text x="24.3" y="228.3">74LS32</text>
<text x="26" y="233.4">G3B</text>
<text x="43.7" y="233.4">C1B</text>
<text x="158.9" y="229.6">WAIT</text>
<text x="168" y="229.6">CABINP</text>
<text x="325.3" y="229.6">CABINP</text>
<text x="325.3" y="232.1">VBLANK</text>
<text x="42.1" y="238.5">74LS08</text>
<text x="325.3" y="234.7">CSYNC</text>
<text x="26.1" y="243.5">G3A</text>
<text x="43.7" y="243.5">C1C</text>
<text x="24.3" y="248.6">74LS32</text>
<text x="42.1" y="248.6">74LS08</text>
<text x="75.6" y="249.9">VCC</text>
<text x="26" y="255">G3D</text>
<text x="43.8" y="255">F3B</text>
<text x="23.7" y="262.6">B_DE12B</text>
<text x="24.3" y="260.1">74LS32</text>
<text x="42.1" y="260.1">74LS08</text>
<text x="78.4" y="263.4" transform="rotate(-90 78.4 263.4)">VCC</text>
<text x="93.7" y="263.4" transform="rotate(-90 93.7 263.4)">VCC</text>
<text x="43.9" y="267.7">E4A</text>
<text x="74.9" y="267.7">C17I</text>
<text x="90.2" y="267.7">B17I</text>
<text x="104.1" y="266.4">B_DE12E</text>
<text x="104.1" y="268.9">74LS32</text>
<text x="118.1" y="266.4">DE18E</text>
<text x="118.1" y="268.9">74LS08</text>
<text x="132.1" y="268.9">74LS32</text>
<text x="134.6" y="266.4">G3E</text>
<text x="146.1" y="268.9">74LS08</text>
<text x="148.6" y="266.4">F3E</text>
<text x="160" y="268.9">74LS08</text>
<text x="162.6" y="266.4">C1E</text>
<text x="174" y="268.9">74LS86</text>
<text x="176.5" y="266.4">E4E</text>
<text x="24.3" y="272.8">74LS32</text>
<text x="49.7" y="270.2">74LS86</text>
<text x="78.4" y="273.8" transform="rotate(-90 78.4 273.8)">GND</text>
<text x="93.7" y="273.8" transform="rotate(-90 93.7 273.8)">GND</text>
<text x="43" y="277.8">DE18A</text>
<text x="78.7" y="276.6">74LS240</text>
<text x="94" y="276.6">74LS244</text>
<text x="42.1" y="282.9">74LS08</text>
<text x="75.4" y="285.5">GND</text>
</g>
<text font-size="1.3" fill="#0f0f0f" x="186.7" y="40.5">ODB5</text>
<g font-size="1.3" fill="#000084">
<text x="271.4" y="39.1">ODB5L[1..2]</text>
<text x="272.6" y="36.5">OCLK[1..2]</text>
<text x="228.8" y="49.2">OCLK[1..2]</text>
<text x="228.8" y="51.8">ODB5L[1..2]</text>
<text x="245.3" y="54.3">COL'[3..0]</text>
<text x="261.8" y="54.3">COL'[3..0]</text>
<text x="272.5" y="55.6">OCOL[3..0]</text>
<text x="289.8" y="55.6">OCOL[3..0]</text>
<text x="121.2" y="64.5">ODB[5..0]</text>
<text x="228.8" y="64.5">ODB[5..0]</text>
<text x="242.1" y="63.2">XPOS[27..20]</text>
<text x="242.1" y="60.7">XPOS[17..10]</text>
<text x="261.8" y="60.7">XPOS[17..10]</text>
<text x="261.8" y="63.2">XPOS[27..20]</text>
<text x="122.7" y="82.3">OA[7..0]</text>
<text x="228.8" y="82.3">OA[7..0]</text>
<text x="121.6" y="84.8">V[128..1]</text>
<text x="228.8" y="84.8">V[128..1]</text>
<text x="228.8" y="92.4">MD[7..0]</text>
<text x="228.8" y="95">MA'[9..0]</text>
<text x="236.1" y="115.3">TCOL''[3..0]</text>
<text x="289.8" y="115.3">TCOL''[3..0]</text>
<text x="120.3" y="122.9">HF[128..2]</text>
<text x="120.5" y="125.4">VF[128..1]</text>
<text x="228.8" y="122.9">HF[128..2]</text>
<text x="228.8" y="125.4">VF[128..1]</text>
<text x="228.8" y="159.7">MA'[10..0]</text>
<text x="228.8" y="157.2">MD[7..0]</text>
<text x="166.2" y="164.8">COIN_CNT'[2..1]</text>
<text x="325.3" y="164.8">COIN_CNT'[2..1]</text>
<text x="171.5" y="178.8">MA'[10..0]</text>
<text x="228.8" y="178.8">MA'[10..0]</text>
<text x="173.2" y="181.3">MD[7..0]</text>
<text x="228.8" y="181.3">MD[7..0]</text>
<text x="313.7" y="209.4">SA[1..0]</text>
<text x="166" y="211.8">SA[10..0]</text>
<text x="167" y="214.3">DB[7..0]</text>
<text x="201.9" y="210.7">SA[10..0]</text>
<text x="228.8" y="214.3">DB[7..0]</text>
<text x="228.8" y="211.8">SA[10..0]</text>
<text x="325.3" y="210.5">SA[1..0]</text>
<text x="334.6" y="228.3">DB[7..0]</text>
</g>
<g font-size="1.3" fill="#725600">
<text x="260.3" y="67.1">File: objects2.kicad_sch</text>
<text x="227.3" y="98.8">File: objects.kicad_sch</text>
<text x="288.3" y="121.7">File: color_mixer.kicad_sch</text>
<text x="227.3" y="163.6">File: tiles.kicad_sch</text>
<text x="157.5" y="187.7">File: mcpu.kicad_sch</text>
<text x="118.1" y="200.4">File: timing.kicad_sch</text>
<text x="227.3" y="218.2">File: shram.kicad_sch</text>
<text x="157.5" y="233.4">File: scpu.kicad_sch</text>
<text x="323.8" y="237.2">File: io.kicad_sch</text>
</g>
<g font-size="1.3" fill="#a90000">
<text x="21.8" y="229.8">4</text>
<text x="32.9" y="232.4">6</text>
<text x="39.3" y="229.8">4</text>
<text x="50.7" y="232.4">6</text>
<text x="21.8" y="234.9">5</text>
<text x="39.3" y="234.9">5</text>
<text x="21.8" y="240">1</text>
<text x="21.8" y="245.1">2</text>
<text x="32.9" y="242.5">3</text>
<text x="38.7" y="245.1">10</text>
<text x="39.3" y="240">9</text>
<text x="50.7" y="242.5">8</text>
<text x="21.2" y="251.4">12</text>
<text x="39.3" y="251.4">4</text>
<text x="21.2" y="256.5">13</text>
<text x="32.3" y="254">11</text>
<text x="39.3" y="256.5">5</text>
<text x="50.7" y="254">6</text>
<text x="77.4" y="257.9" transform="rotate(-90 77.4 257.9)">20</text>
<text x="92.7" y="257.9" transform="rotate(-90 92.7 257.9)">20</text>
<text x="21.8" y="264.1">4</text>
<text x="21.8" y="269.2">5</text>
<text x="32.9" y="266.7">6</text>
<text x="39.6" y="264.1">1</text>
<text x="39.6" y="269.2">2</text>
<text x="50.7" y="266.7">3</text>
<text x="39.3" y="274.3">1</text>
<text x="39.3" y="279.4">2</text>
<text x="50.7" y="276.8">3</text>
<text x="77.4" y="278.2" transform="rotate(-90 77.4 278.2)">10</text>
<text x="92.7" y="278.2" transform="rotate(-90 92.7 278.2)">10</text>
</g>
</svg>
